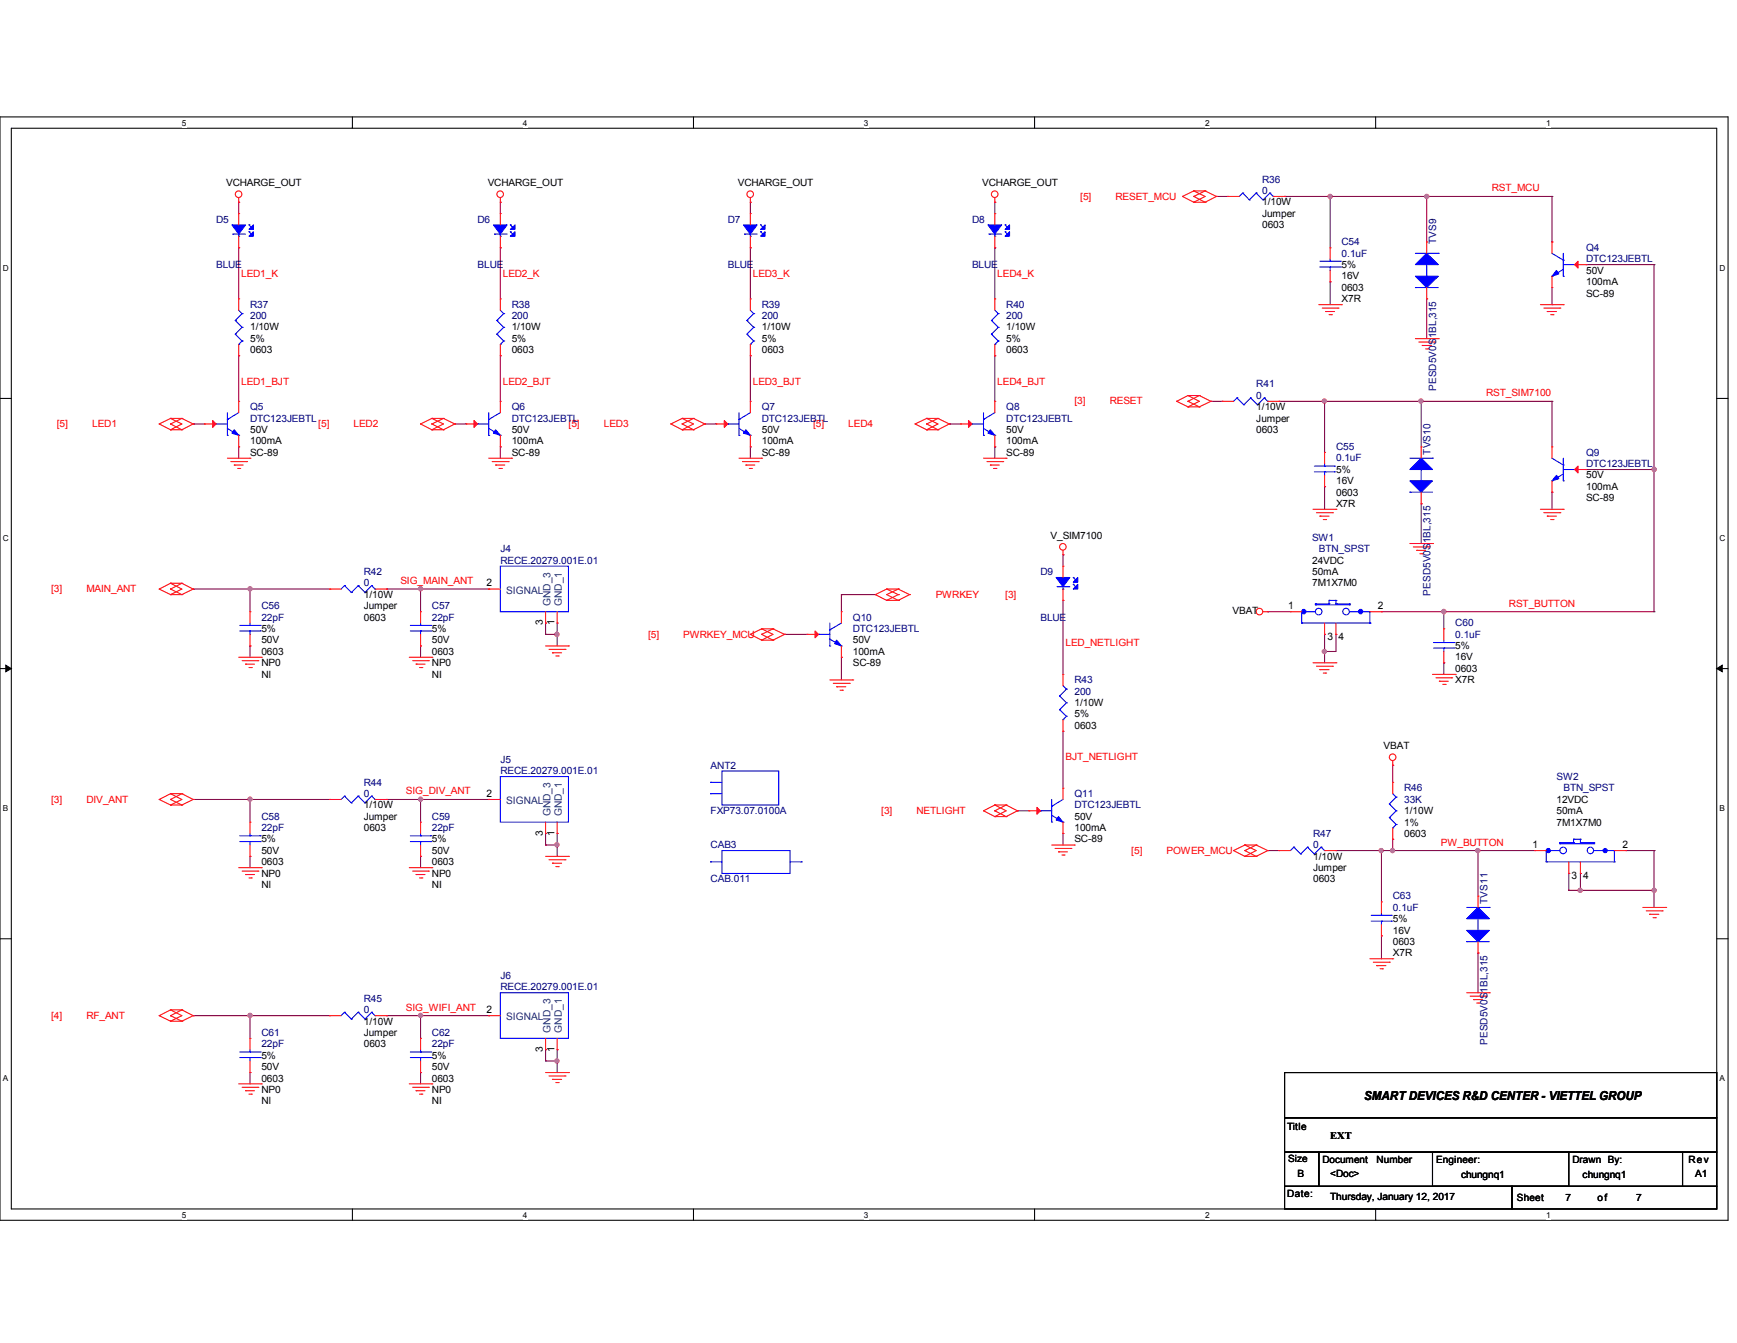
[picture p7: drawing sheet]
<svg xmlns="http://www.w3.org/2000/svg" width="279mm" height="216mm" viewBox="0 0 279 216" stroke-linecap="round" stroke-linejoin="round" font-family="sans-serif">
<path d="M0 18.8h278v177.4h-278zM1.8 20.6h274.3v173.8h-274.3z" fill="none" stroke="#000" stroke-width=".17"/>
<g fill="#fff">
<path d="M29.3 19h.7v1.5h-.7z"/>
<path d="M29.3 194.6h.7v1.4h-.7z"/>
</g>
<path d="M56.7 18.8v1.8M56.7 194.4v1.8" fill="none" stroke="#000" stroke-width=".17"/>
<g fill="#fff">
<path d="M84.1 19h.7v1.5h-.7z"/>
<path d="M84.1 194.6h.7v1.4h-.7z"/>
</g>
<path d="M111.5 18.8v1.8M111.5 194.4v1.8" fill="none" stroke="#000" stroke-width=".17"/>
<g fill="#fff">
<path d="M139 19h.7v1.5h-.7z"/>
<path d="M139 194.6h.7v1.4h-.7z"/>
</g>
<path d="M166.4 18.8v1.8M166.4 194.4v1.8" fill="none" stroke="#000" stroke-width=".17"/>
<g fill="#fff">
<path d="M193.8 19h.8v1.5h-.8z"/>
<path d="M193.8 194.6h.8v1.4h-.8z"/>
</g>
<path d="M221.3 18.8v1.8M221.3 194.4v1.8" fill="none" stroke="#000" stroke-width=".17"/>
<g fill="#fff">
<path d="M248.7 19h.7v1.5h-.7z"/>
<path d="M248.7 194.6h.7v1.4h-.7z"/>
<path d="M.5 42.3h.9v1.5h-.9z"/>
<path d="M276.6 42.3h.9v1.5h-.9z"/>
<path d="M.5 85.8h.9v1.4h-.9z"/>
<path d="M276.6 85.8h.9v1.4h-.9z"/>
</g>
<path d="M0 64.1h1.8M276.1 64.1h1.9" fill="none" stroke="#000" stroke-width=".17"/>
<g fill="#fff">
<path d="M.5 129.2h.8v1.5h-.8z"/>
<path d="M276.6 129.2h.9v1.5h-.9z"/>
</g>
<path d="M0 107.5h1.8M276.1 107.5h1.9" fill="none" stroke="#000" stroke-width=".17"/>
<path d="M.9 106.9l.9 .6-.9 .5zM276.1 107.5l.9-.6v1.1z" fill="#000" stroke="#000" stroke-width=".16"/>
<g fill="#fff">
<path d="M.5 172.6h.8v1.5h-.8z"/>
<path d="M276.6 172.6h.9v1.5h-.9z"/>
</g>
<path d="M0 150.9h1.8M276.1 150.9h1.9M206.6 172.4h69.5v7.3h-69.5zM206.6 179.7h69.5v5.5h-69.5zM206.6 185.2h5.5v5.5h-5.5zM206.6 190.7h36.6v3.7h-36.6zM212.1 185.2h58.5v5.5h-58.5zM230.4 185.2h21.9v5.5h-21.9zM243.2 190.7h32.9v3.7h-32.9zM270.6 185.2h5.5v5.5h-5.5z" fill="none" stroke="#000" stroke-width=".17"/>
<g fill="none" stroke="#800040" stroke-width=".17">
<path d="M38.4 32.5h.1M38.4 39.8h.1M38.4 32.5v1.8M38.4 39.8v8.2M80.5 32.5h.1M80.5 39.8h.1M80.5 32.5v1.8M80.5 39.8v8.2M120.7 32.5h.1M120.7 39.8h.1M120.7 32.5v1.8M120.7 39.8v8.2"/>
<path d="M160 32.5h.1M160 39.8h.1M160 32.5v1.8M160 39.8v8.2M195.7 31.6h.1M195.7 31.6h1.8M206.6 31.6h.1M206.6 31.6h43M214 31.6h.1M214 31.6v8.2M229.5 31.6h.1M229.5 31.6v7.3"/>
<path d="M249.6 31.6h.1M249.6 38.9h.1M249.6 31.6v7.3M38.4 57.2h.1M38.4 57.2v7.3M80.5 57.2h.1M80.5 57.2v7.3M120.7 57.2h.1M120.7 57.2v7.3M160 57.2h.1M160 57.2v7.3M214 45.3h.1"/>
<path d="M214 45.3v3.7M229.5 48h.1M229.5 48v6.4M249.6 49h.1M249.6 46.2v2.8M255.1 42.5h11M266.1 42.5h.1M266.1 42.5v55.8M31.1 68.2h.1M31.1 68.2h1.8M38.4 71.8h.1M38.4 71.8v1.9"/>
<path d="M73.2 68.2h.1M73.2 68.2h1.8M80.5 71.8h.1M80.5 71.8v1.9M113.4 68.2h.1M113.4 68.2h1.8M120.7 71.8h.1M120.7 71.8v1.9M152.7 68.2h.1M152.7 68.2h1.8M160 71.8h.1M160 71.8v1.9"/>
<path d="M194.8 64.5h.1M194.8 64.5h1.8M205.7 64.5h.1M205.7 64.5h43.9M213.1 64.5h.1M213.1 78.2h.1M213.1 64.5v8.2M213.1 78.2v3.7M228.6 64.5h.1M228.6 64.5v7.3M249.6 64.5h.1M249.6 79.1h.1"/>
<path d="M249.6 64.5v7.3M249.6 79.1v2.8M255.1 75.5h.1M255.1 75.5h11M266.1 75.5h.1M31.1 94.7h.1M31.1 94.7h21.9M40.2 94.7h.1M40.2 94.7v3.6M62.2 94.7h.1M62.2 94.7h16.4M67.6 94.7h.1"/>
<path d="M67.6 94.7v3.6M78.6 94.7h.1M135.3 95.6h.1M135.3 95.6v2.7M135.3 95.6h5.5M171 89.2h.1M171 96.5h.1M171 89.2v1.8M171 96.5v11.9M203.9 98.3h.1M203.9 98.3h3.7M222.2 98.3h.1"/>
<path d="M222.2 98.3h43.9M228.6 81h.1M228.6 81v6.4M232.2 98.3h.1M232.2 98.3v2.8M266.1 98.3h.1M40.2 103.8h.1M40.2 103.8v1.9M67.6 103.8h.1M67.6 103.8v1.9M87.8 100.2h.1M87.8 102h.1"/>
<path d="M87.8 102h1.8M87.8 100.2v1.8M89.6 100.2h.1M89.6 102h.1M89.6 100.2v3.6M126.2 102h.1M126.2 102h3.6M135.3 105.7h.1M135.3 105.7v3.6M171 117.6h.1M171 117.6v9.1M213.1 104.7h.1"/>
<path d="M213.1 102h.1M213.1 102v4.6M214.9 102h.1M214.9 102v2.7h-1.8M232.2 106.6h.1M232.2 106.6v1.8M31.1 128.5h.1M31.1 128.5h21.9M40.2 128.5h.1M40.2 137.7h.1M40.2 128.5v3.7M40.2 137.7v1.8"/>
<path d="M62.2 128.5h.1M62.2 128.5h16.4M67.6 128.5h.1M67.6 137.7h.1M67.6 128.5v3.7M67.6 137.7v1.8M78.6 128.5h.1M87.8 134h.1M87.8 135.8h.1M87.8 134v1.8M87.8 135.8h1.8M89.6 134h.1"/>
<path d="M89.6 135.8h.1M89.6 134v3.7M163.7 130.3h.1M163.7 130.3h1.8M171 134h.1M171 134v1.8M203.9 136.7h.1M203.9 136.7h1.8M214.9 136.7h.1M214.9 136.7h32M222.2 136.7h.1M222.2 136.7v8.3"/>
<path d="M224 136.7h.1M224 123h.1M224 134.9h.1M224 123v2.8M224 134.9v1.8M237.7 136.7h.1M237.7 136.7v7.4M261.5 136.7h.1M261.5 136.7h4.6M266.1 136.7h.1M266.1 136.7v9.2M222.2 150.5h.1"/>
<path d="M222.2 150.5v3.6M237.7 153.2h.1M237.7 153.2v6.4M252.3 140.4h.1M252.3 143.1h.1M252.3 143.1h13.8M252.3 140.4v2.7M254.2 140.4h.1M254.2 143.1h.1M254.2 140.4v2.7M266.1 143.1h.1M31.1 163.3h.1"/>
<path d="M31.1 163.3h21.9M40.2 163.3h.1M40.2 172.4h.1M40.2 163.3v3.6M40.2 172.4v1.8M62.2 163.3h.1M62.2 163.3h16.4M67.6 163.3h.1M67.6 172.4h.1M67.6 163.3v3.6M67.6 172.4v1.8M78.6 163.3h.1"/>
<path d="M87.8 168.7h.1M87.8 170.6h.1M87.8 168.7v1.9M87.8 170.6h1.8M89.6 168.7h.1M89.6 170.6h.1M89.6 168.7v3.7"/>
</g>
<g fill="#f0f" stroke="#f0f" stroke-width=".17">
<circle cx="222.2" cy="136.7" r=".34"/>
<circle cx="237.7" cy="136.7" r=".34"/>
<circle cx="213" cy="64.5" r=".34"/>
<circle cx="228.6" cy="64.5" r=".34"/>
<circle cx="214" cy="31.6" r=".34"/>
<circle cx="229.5" cy="31.6" r=".34"/>
<circle cx="224" cy="136.7" r=".34"/>
<circle cx="213" cy="104.7" r=".34"/>
<circle cx="254.2" cy="143.1" r=".34"/>
<circle cx="266.1" cy="143.1" r=".34"/>
<circle cx="266.1" cy="75.5" r=".35"/>
<circle cx="232.2" cy="98.3" r=".35"/>
<circle cx="89.6" cy="102" r=".34"/>
<circle cx="67.6" cy="94.7" r=".34"/>
<circle cx="40.2" cy="94.7" r=".34"/>
<circle cx="89.6" cy="135.8" r=".34"/>
<circle cx="67.6" cy="128.5" r=".34"/>
<circle cx="40.2" cy="128.5" r=".34"/>
<circle cx="89.6" cy="170.6" r=".34"/>
<circle cx="67.6" cy="163.2" r=".34"/>
<circle cx="40.2" cy="163.2" r=".34"/>
</g>
<g fill="none" stroke="#f00" stroke-width=".17">
<path d="M38.4 32.5h.1M38.4 34.3h.1M38.4 39.8h.1M38.4 31.8v.7M38.4 34.3v1.9M38.4 38v1.8M80.5 32.5h.1M80.5 34.3h.1M80.5 39.8h.1M80.5 31.8v.7M80.5 34.3v1.9M80.5 38v1.8"/>
<path d="M120.7 32.5h.1M120.7 34.3h.1M120.7 39.8h.1M120.7 31.8v.7M120.7 34.3v1.9M120.7 38v1.8M160 32.5h.1M160 34.3h.1M160 39.8h.1M160 31.8v.7M160 34.3v1.9M160 38v1.8"/>
<path d="M190.2 31.6h.1M190.2 31.6l1.8 .9M192 30.7h.1M192 32.5h.1M192 31.6h.1M192 32.5h1.8M192 30.7h1.8M192 30.7l-1.8 .9M192 30.7l1.8 .9-1.8 .9M192 31.6l1.8 .9M193.8 32.5h.1M193.8 30.7h.1"/>
<path d="M193.8 30.7l1.9 .9M193.8 30.7l-1.8 .9M195.7 31.6h.1M195.7 31.6l-1.9 .9M197.5 31.6h.1M197.5 31.6h1.8M204.8 31.6h1.8M206.6 31.6h.1M214 39.8h.1M214 39.8v1.9M229.5 38.9h.1M229.5 38.9v1.8"/>
<path d="M249.6 38.9h.1M249.6 38.9v1.8M38.4 48h.1M38.4 57.2h.1M38.4 48v1.9M38.4 55.4v1.8M80.5 48h.1M80.5 57.2h.1M80.5 48v1.9M80.5 55.4v1.8M120.7 48h.1M120.7 57.2h.1"/>
<path d="M120.7 48v1.9M120.7 55.4v1.8M160 48h.1M160 57.2h.1M160 48v1.9M160 55.4v1.8M212.1 49h3.7M212.7 49.5h2.5M213.2 50.1h.1M213.2 50.1h1.5M213.8 50.6h.4M214 45.3h.1"/>
<path d="M214 43.5v1.8M214.2 50.6h.1M215.2 49.5h.1M215.8 49h.1M227.7 54.4h3.7M228.2 55h2.6M228.8 55.5h.1M228.8 55.5h1.5M229.3 56.1h.4M229.5 48h.1M229.5 46.2v1.8M229.7 56.1h.1"/>
<path d="M230.8 55h.1M231.4 54.4h.1M247.8 49h3.7M248.3 49.5h2.6M248.9 50.1h.1M248.9 50.1h1.5M249.4 50.6h.4M249.6 46.2h.1M249.6 44.4v1.8M249.8 50.6h.1M250.9 49.5h.1M251.5 49h.1"/>
<path d="M253.3 42.5h1.8M255.1 42.5h.1M25.6 68.2h.1M25.6 68.2l1.8 .9M27.4 67.3h.1M27.4 69.1h.1M27.4 68.2h.1M27.4 69.1h1.9M27.4 67.3h1.9M27.4 67.3l-1.8 .9M27.4 67.3l1.9 .9-1.9 .9M27.4 68.2l1.9 .9"/>
<path d="M29.3 69.1h.1M29.3 67.3h.1M29.3 67.3l1.8 .9M29.3 67.3l-1.9 .9M31.1 68.2h.1M31.1 68.2l-1.8 .9M32.9 68.2h.1M32.9 68.2h1.9M36.6 73.7h3.6M37.1 74.2h2.6M37.7 74.8h.1M37.7 74.8h1.4"/>
<path d="M38.2 75.3h.4M38.4 71.8h.1M38.4 64.5h.1M38.4 64.5v1.8M38.4 70v1.8M38.6 75.3h.1M39.7 74.2h.1M40.2 73.7h.1M67.6 68.2h.1M67.6 68.2l1.9 .9M69.5 67.3h.1M69.5 69.1h.1"/>
<path d="M69.5 68.2h.1M69.5 69.1h1.8M69.5 67.3h1.8M69.5 67.3l-1.9 .9M69.5 67.3l1.8 .9-1.8 .9M69.5 68.2l1.8 .9M71.3 69.1h.1M71.3 67.3h.1M71.3 67.3l1.9 .9M71.3 67.3l-1.8 .9M73.2 68.2h.1M73.2 68.2l-1.9 .9"/>
<path d="M75 68.2h.1M75 68.2h1.8M78.6 73.7h3.7M79.2 74.2h2.5M79.7 74.8h.1M79.7 74.8h1.5M80.3 75.3h.3M80.5 71.8h.1M80.5 64.5h.1M80.5 64.5v1.8M80.5 70v1.8M80.6 75.3h.1"/>
<path d="M81.7 74.2h.1M82.3 73.7h.1M107.9 68.2h.1M107.9 68.2l1.8 .9M109.7 67.3h.1M109.7 69.1h.1M109.7 68.2h.1M109.7 69.1h1.8M109.7 67.3h1.8M109.7 67.3l-1.8 .9M109.7 67.3l1.8 .9-1.8 .9M109.7 68.2l1.8 .9"/>
<path d="M111.5 69.1h.1M111.5 67.3h.1M111.5 67.3l1.9 .9M111.5 67.3l-1.8 .9M113.4 68.2h.1M113.4 68.2l-1.9 .9M115.2 68.2h.1M115.2 68.2h1.9M118.9 73.7h3.6M119.4 74.2h2.6M120 74.8h.1M120 74.8h1.4"/>
<path d="M120.5 75.3h.4M120.7 71.8h.1M120.7 64.5h.1M120.7 64.5v1.8M120.7 70v1.8M120.9 75.3h.1M122 74.2h.1M122.5 73.7h.1M147.2 68.2h.1M147.2 68.2l1.9 .9M149.1 67.3h.1M149.1 69.1h.1"/>
<path d="M149.1 68.2h.1M149.1 69.1h1.8M149.1 67.3h1.8M149.1 67.3l-1.9 .9M149.1 67.3l1.8 .9-1.8 .9M149.1 68.2l1.8 .9M150.9 69.1h.1M150.9 67.3h.1M150.9 67.3l1.8 .9M150.9 67.3l-1.8 .9M152.7 68.2h.1M152.7 68.2l-1.8 .9"/>
<path d="M154.5 68.2h.1M154.5 68.2h1.8M158.2 73.7h3.6M158.7 74.2h2.6M159.3 74.8h.1M159.3 74.8h1.4M159.8 75.3h.4M160 71.8h.1M160 64.5h.1M160 64.5v1.8M160 70v1.8M160.2 75.3h.1"/>
<path d="M161.3 74.2h.1M161.8 73.7h.1M189.3 64.5h.1M189.3 64.5l1.8 .9M191.1 63.6h.1M191.1 65.4h.1M191.1 64.5h.1M191.1 65.4h1.8M191.1 63.6h1.8M191.1 63.6l-1.8 .9M191.1 63.6l1.8 .9-1.8 .9M191.1 64.5l1.8 .9"/>
<path d="M192.9 65.4h.1M192.9 63.6h.1M192.9 63.6l1.9 .9M192.9 63.6l-1.8 .9M194.8 64.5h.1M194.8 64.5l-1.9 .9M196.6 64.5h.1M196.6 64.5h1.8M203.9 64.5h1.8M205.7 64.5h.1M213.1 72.7h.1M213.1 78.2h.1"/>
<path d="M213.1 72.7v1.8M213.1 76.4v1.8M228.6 71.8h.1M228.6 71.8v1.9M228.6 79.1v1.9M249.6 79.1h.1M249.6 71.8h.1M249.6 71.8v1.9M249.6 77.3v1.8M253.3 75.5h1.8M255.1 75.5h.1M25.6 94.7h.1"/>
<path d="M25.6 94.7l1.8 .9M27.4 93.8h.1M27.4 95.6h.1M27.4 94.7h.1M27.4 95.6h1.9M27.4 93.8h1.9M27.4 93.8l-1.8 .9M27.4 93.8l1.9 .9-1.9 .9M27.4 94.7l1.9 .9M29.3 95.6h.1M29.3 93.8h.1M29.3 93.8l1.8 .9"/>
<path d="M29.3 93.8l-1.9 .9M31.1 94.7h.1M31.1 94.7l-1.8 .9M40.2 98.3h.1M40.2 98.3v1.9M53 94.7h.1M53 94.7h1.9M60.3 94.7h1.9M62.2 94.7h.1M67.6 98.3h.1M67.6 98.3v1.9M78.6 94.7h.1"/>
<path d="M78.6 94.7h1.9M87.8 98.3v1.9M89.6 98.3v1.9M135.3 98.3h.1M135.3 98.3v1.9M140.8 95.6h.1M140.8 95.6l1.8 .9M142.6 96.5h.1M142.6 94.7h.1M142.6 96.5h1.9M142.6 94.7h1.9M142.6 94.7l-1.8 .9"/>
<path d="M142.6 94.7l1.9 .9M144.5 94.7h.1M144.5 96.5h.1M144.5 95.6h.1M144.5 94.7l1.8 .9M144.5 94.7l-1.9 .9 1.9 .9M144.5 95.6l-1.9 .9M146.3 95.6h.1M146.3 95.6l-1.8 .9M171 89.2h.1M171 91h.1M171 96.5h.1"/>
<path d="M171 88.5v.7M171 91v1.8M171 94.7v1.8M203.2 98.3h.7M203.9 98.3h.1M207.6 98.3h.1M207.6 98.3h1.8M211.2 81.9h3.7M211.8 82.4h2.5M212.3 83h.1M212.3 83h1.5M212.9 83.5h.3"/>
<path d="M213.2 83.5h.1M214.3 82.4h.1M214.9 81.9h.1M220.3 98.3h1.9M222.2 98.3h.1M226.8 87.4h3.6M227.3 87.9h2.6M227.9 88.5h.1M227.9 88.5h1.4M228.4 89h.4M228.6 81h.1M228.8 89h.1"/>
<path d="M229.9 87.9h.1M230.4 87.4h.1M247.8 81.9h3.7M248.3 82.4h2.6M248.9 83h.1M248.9 83h1.5M249.4 83.5h.4M249.8 83.5h.1M250.9 82.4h.1M251.5 81.9h.1M38.4 105.7h3.6M38.9 106.2h2.6"/>
<path d="M39.5 106.8h.1M39.5 106.8h1.4M40 107.3h.4M40.2 103.8h.1M40.2 102v1.8M40.4 107.3h.1M41.5 106.2h.1M42 105.7h.1M65.8 105.7h3.7M66.4 106.2h2.5M66.9 106.8h.1M66.9 106.8h1.5"/>
<path d="M67.5 107.3h.4M67.6 103.8h.1M67.6 102v1.8M67.9 107.3h.1M68.9 106.2h.1M69.5 105.7h.1M87.8 100.2h.1M87.8 103.8h3.6M88.3 104.4h2.6M88.9 104.9h.1M88.9 104.9h1.4M89.4 105.5h.4"/>
<path d="M89.6 100.2h.1M89.8 105.5h.1M90.9 104.4h.1M91.4 103.8h.1M120.7 102h.1M120.7 102l1.8 .9M122.5 101.1h.1M122.5 102.9h.1M122.5 102h.1M122.5 102.9h1.8M122.5 101.1h1.8M122.5 101.1l-1.8 .9"/>
<path d="M122.5 101.1l1.8 .9-1.8 .9M122.5 102l1.8 .9M124.3 102.9h.1M124.3 101.1h.1M124.3 101.1l1.9 .9M124.3 101.1l-1.8 .9M126.2 102h.1M126.2 102l-1.9 .9M129.8 102h.1M129.8 102h1.9M133.5 109.3h3.7M134 109.9h2.6"/>
<path d="M134.6 110.4h.1M134.6 110.4h1.5M135.1 111h.4M135.3 105.7h.1M135.3 103.8v1.9M135.5 111h.1M136.6 109.9h.1M137.2 109.3h.1M171 108.4h.1M171 117.6h.1M171 108.4v1.8M171 115.7v1.9"/>
<path d="M211.2 106.6h3.7M211.8 107.1h2.5M212.3 107.7h.1M212.3 107.7h1.5M212.9 108.2h.3M213.1 102h.1M213.1 100.2v1.8M213.2 108.2h.1M214.3 107.1h.1M214.9 106.6h.1M214.9 102h.1M214.9 100.2v1.8"/>
<path d="M230.4 108.4h3.7M231 109h2.5M231.5 109.5h.1M231.5 109.5h1.5M232.1 110h.4M232.2 101.1h.1M232.2 106.6h.1M232.2 101.1v1.8M232.2 104.7v1.9M232.5 110h.1M233.5 109h.1M234.1 108.4h.1"/>
<path d="M25.6 128.5h.1M25.6 128.5l1.8 .9M27.4 127.6h.1M27.4 129.4h.1M27.4 128.5h.1M27.4 129.4h1.9M27.4 127.6h1.9M27.4 127.6l-1.8 .9M27.4 127.6l1.9 .9-1.9 .9M27.4 128.5l1.9 .9M29.3 129.4h.1M29.3 127.6h.1"/>
<path d="M29.3 127.6l1.8 .9M29.3 127.6l-1.9 .9M31.1 128.5h.1M31.1 128.5l-1.8 .9M38.4 139.5h3.6M40.2 132.2h.1M40.2 137.7h.1M40.2 132.2v1.8M40.2 135.8v1.9M42 139.5h.1M53 128.5h.1M53 128.5h1.9"/>
<path d="M60.3 128.5h1.9M62.2 128.5h.1M65.8 139.5h3.7M67.6 132.2h.1M67.6 137.7h.1M67.6 132.2v1.8M67.6 135.8v1.9M69.5 139.5h.1M78.6 128.5h.1M78.6 128.5h1.9M87.8 134h.1M87.8 137.7h3.6"/>
<path d="M87.8 132.2v1.8M88.3 138.2h2.6M88.9 138.8h.1M88.9 138.8h1.4M89.4 139.3h.4M89.6 134h.1M89.6 132.2v1.8M89.8 139.3h.1M90.9 138.2h.1M91.4 137.7h.1M158.2 130.3h.1M158.2 130.3l1.8 1"/>
<path d="M160 129.4h.1M160 131.3h.1M160 130.3h.1M160 131.3h1.8M160 129.4h1.8M160 129.4l-1.8 .9M160 129.4l1.8 .9-1.8 1M160 130.3l1.8 1M161.8 131.3h.1M161.8 129.4h.1M161.8 129.4l1.9 .9M161.8 129.4l-1.8 .9"/>
<path d="M163.7 130.3h.1M163.7 130.3l-1.9 1M165.5 130.3h.1M165.5 130.3h1.8M169.2 135.8h3.6M169.7 136.4h2.6M170.3 136.9h.1M170.3 136.9h1.4M170.8 137.5h.4M171 134h.1M171 126.7h.1M171 126.7v1.8"/>
<path d="M171 132.2v1.8M171.2 137.5h.1M172.3 136.4h.1M172.8 135.8h.1M198.4 136.7h.1M198.4 136.7l1.8 1M200.2 135.8h.1M200.2 137.7h.1M200.2 136.7h.1M200.2 135.8h1.9M200.2 137.7h1.9M200.2 135.8l-1.8 .9"/>
<path d="M200.2 135.8l1.9 .9-1.9 1M200.2 136.7l1.9 1M202.1 137.7h.1M202.1 135.8h.1M202.1 135.8l1.8 .9M202.1 135.8l-1.9 .9M203.9 136.7h.1M203.9 136.7l-1.8 1M205.7 136.7h.1M205.7 136.7h1.9M213.1 136.7h1.8M214.9 136.7h.1"/>
<path d="M224 123h.1M224 125.8h.1M224 134.9h.1M224 122.3v.7M224 125.8v1.8M224 133.1v1.8M246.9 136.7h.1M246.9 136.7h1.8M252.3 138.6v1.8M254.2 138.6v1.8M259.7 136.7h1.8M261.5 136.7h.1"/>
<path d="M38.9 140h2.6M39.5 140.6h.1M39.5 140.6h1.4M40 141.1h.4M40.4 141.1h.1M41.5 140h.1M66.4 140h2.5M66.9 140.6h.1M66.9 140.6h1.5M67.5 141.1h.4M67.9 141.1h.1M68.9 140h.1"/>
<path d="M220.3 154.1h3.7M220.9 154.7h2.6M221.4 155.2h.1M221.4 155.2h1.5M222 155.7h.4M222.2 145h.1M222.2 150.5h.1M222.2 145v1.8M222.2 148.6v1.9M222.4 155.7h.1M223.5 154.7h.1M224 154.1h.1"/>
<path d="M235.9 159.6h3.7M237.7 144.1h.1M237.7 153.2h.1M237.7 144.1v1.8M237.7 151.4v1.8M239.6 159.6h.1M252.3 140.4h.1M254.2 140.4h.1M264.2 145.9h3.7M264.8 146.4h2.6M265.3 147h.1M265.3 147h1.5"/>
<path d="M265.9 147.5h.4M266.3 147.5h.1M267.4 146.4h.1M267.9 145.9h.1M25.6 163.3h.1M25.6 163.3l1.8 .9M27.4 162.3h.1M27.4 164.2h.1M27.4 163.3h.1M27.4 164.2h1.9M27.4 162.3h1.9M27.4 162.3l-1.8 1"/>
<path d="M27.4 162.3l1.9 1-1.9 .9M27.4 163.3l1.9 .9M29.3 164.2h.1M29.3 162.3h.1M29.3 162.3l1.8 1M29.3 162.3l-1.9 1M31.1 163.3h.1M31.1 163.3l-1.8 .9M38.4 174.2h3.6M38.9 174.8h2.6M39.5 175.3h.1M39.5 175.3h1.4"/>
<path d="M40 175.9h.4M40.2 166.9h.1M40.2 172.4h.1M40.2 166.9v1.8M40.2 170.6v1.8M40.4 175.9h.1M41.5 174.8h.1M42 174.2h.1M53 163.3h.1M53 163.3h1.9M60.3 163.3h1.9M62.2 163.3h.1"/>
<path d="M65.8 174.2h3.7M66.4 174.8h2.5M66.9 175.3h.1M66.9 175.3h1.5M67.5 175.9h.4M67.6 166.9h.1M67.6 172.4h.1M67.6 166.9v1.8M67.6 170.6v1.8M67.9 175.9h.1M68.9 174.8h.1M69.5 174.2h.1"/>
<path d="M78.6 163.3h.1M78.6 163.3h1.9M87.8 168.7h.1M87.8 172.4h3.6M87.8 166.9v1.8M88.3 173h2.6M88.9 173.5h.1M88.9 173.5h1.4M89.4 174h.4M89.6 168.7h.1M89.6 166.9v1.8M89.8 174h.1"/>
<path d="M90.9 173h.1M91.4 172.4h.1M236.5 160.1h2.5M237 160.7h.1M237 160.7h1.5M237.5 161.2h.4M237.9 161.2h.1M239 160.1h.1"/>
<circle cx="38.4" cy="31.2" r=".53"/>
<circle cx="80.5" cy="31.2" r=".53"/>
<circle cx="120.7" cy="31.2" r=".53"/>
<circle cx="160" cy="31.2" r=".53"/>
<circle cx="171" cy="87.9" r=".53"/>
<circle cx="202.6" cy="98.3" r=".53"/>
<circle cx="224" cy="121.7" r=".53"/>
</g>
<g fill="none" stroke="#00f" stroke-width=".17">
<path d="M37.5 37.6h.1M37.5 37.6h2M38.4 38h.1M38.4 37.6v.4M40 36.2h.1M40 37.3h.1M40 36.2l.4 .3M40 37.3l.4 .3M79.5 37.6h.1M79.5 37.6h2.1M80.5 38h.1M80.5 37.6v.4"/>
<path d="M82.1 36.2h.1M82.1 37.3h.1M82.1 36.2l.4 .3M82.1 37.3l.4 .3M119.8 37.6h.1M119.8 37.6h2M120.7 38h.1M120.7 37.6v.4M122.3 36.2h.1M122.3 37.3h.1M122.3 36.2l.4 .3M122.3 37.3l.4 .3"/>
<path d="M159.1 37.6h.1M159.1 37.6h2M160 38h.1M160 37.6v.4M161.7 36.2h.1M161.7 37.3h.1M161.7 36.2l.3 .3M161.7 37.3l.3 .3M199.9 31h.1M199.9 31l-.6 .6M199.9 31l1.1 1.1M201 32.1h.1"/>
<path d="M202.1 31h.1M202.1 31l-1.1 1.1M202.1 31l1.1 1.1M203.2 32.1h.1M204.3 31h.1M204.3 31l-1.1 1.1M204.3 31l.5 .6M204.8 31.6h.1M37.8 51.5h.1M37.8 53.7h.1M37.8 51.5l1.1 1.1M37.8 53.7l1.1 1.1"/>
<path d="M38.4 55.4h.1M38.4 49.9l.5 .5M38.9 50.4h.1M38.9 52.6h.1M38.9 54.8h.1M38.9 50.4l-1.1 1.1M38.9 52.6l-1.1 1.1M38.9 54.8l-.5 .6M79.9 51.5h.1M79.9 53.7h.1M79.9 51.5l1.1 1.1M79.9 53.7l1.1 1.1"/>
<path d="M80.5 55.4h.1M80.5 49.9l.5 .5M81 50.4h.1M81 52.6h.1M81 54.8h.1M81 50.4l-1.1 1.1M81 52.6l-1.1 1.1M81 54.8l-.5 .6M120.1 51.5h.1M120.1 53.7h.1M120.1 51.5l1.1 1.1M120.1 53.7l1.1 1.1"/>
<path d="M120.7 55.4h.1M120.7 49.9l.5 .5M121.2 50.4h.1M121.2 52.6h.1M121.2 54.8h.1M121.2 50.4l-1.1 1.1M121.2 52.6l-1.1 1.1M121.2 54.8l-.5 .6M159.5 51.5h.1M159.5 53.7h.1M159.5 51.5l1.1 1.1M159.5 53.7l1.1 1.1"/>
<path d="M160 55.4h.1M160 49.9l.6 .5M160.6 50.4h.1M160.6 52.6h.1M160.6 54.8h.1M160.6 50.4l-1.1 1.1M160.6 52.6l-1.1 1.1M160.6 54.8l-.6 .6M212.3 42.9h3.3M212.3 42h3.3M214 42h.1M214 42.9h.1"/>
<path d="M214 41.7v.3M214 42.9v.6M215.6 42.9h.1M215.6 42h.1M227.7 46.2h.1M227.7 40.7h3.7M227.7 46.2h3.7M229.5 44.4h.1M229.5 42.5v1.9M231.4 40.7h.1M249.6 44.4h.1M249.6 40.7l1.9 1.1"/>
<path d="M251.5 41.8h.1M251.5 44.4h.1M251.5 40.7v3.7M251.5 43.3l-1.9 1.1M251.5 42.5h1.8M253.3 42.5h.1M34.8 68.2h.1M34.8 68.2h1.8M36.6 67.4h.1M36.6 70h.1M36.6 68.9l1.8 1.1M36.6 66.3v3.7"/>
<path d="M38.4 70h.1M38.4 66.3l-1.8 1.1M76.8 68.2h.1M76.8 68.2h1.8M78.6 67.4h.1M78.6 70h.1M78.6 68.9l1.9 1.1M78.6 66.3v3.7M80.5 70h.1M80.5 66.3l-1.9 1.1M117.1 68.2h.1M117.1 68.2h1.8"/>
<path d="M118.9 67.4h.1M118.9 70h.1M118.9 68.9l1.8 1.1M118.9 66.3v3.7M120.7 70h.1M120.7 66.3l-1.8 1.1M156.3 68.2h.1M156.3 68.2h1.9M158.2 67.4h.1M158.2 70h.1M158.2 68.9l1.8 1.1M158.2 66.3v3.7"/>
<path d="M160 70h.1M160 66.3l-1.8 1.1M199 64h.1M199 64l-.6 .5M199 64l1.1 1.1M200.1 65.1h.1M201.2 64h.1M201.2 64l-1.1 1.1M201.2 64l1.1 1.1M202.3 65.1h.1M203.4 64h.1M203.4 64l-1.1 1.1"/>
<path d="M203.4 64l.5 .5M203.9 64.5h.1M211.4 75.9h3.3M211.4 74.9h3.3M213.1 74.9h.1M213.1 75.9h.1M213.1 74.5v.4M213.1 75.9v.5M214.7 75.9h.1M214.7 74.9h.1M226.8 79.1h.1M226.8 73.7h3.6"/>
<path d="M226.8 79.1h3.6M228.6 77.3h.1M228.6 75.5v1.8M230.4 73.7h.1M249.6 77.3h.1M249.6 73.7l1.9 1.1M251.5 74.8h.1M251.5 77.3h.1M251.5 76.2l-1.9 1.1M251.5 73.7v3.6M251.5 75.5h1.8M253.3 75.5h.1"/>
<path d="M55.4 94.1h.1M55.4 94.1l-.5 .6M55.4 94.1l1.1 1.1M56.5 95.2h.1M57.6 94.1h.1M57.6 94.1l-1.1 1.1M57.6 94.1l1.1 1.1M58.7 95.2h.1M59.8 94.1h.1M59.8 94.1l-1.1 1.1M59.8 94.1l.5 .6M60.3 94.7h.1"/>
<path d="M80.5 91h10.9v7.3h-10.9zM170.1 94.3h.1M170.1 94.3h2M171 94.7h.1M171 94.3v.4M172.6 92.8h.1M172.6 93.9h.1M172.6 92.8l.4 .4M172.6 93.9l.4 .4M209.4 98.3v1.9M209.8 98.3h.1M209.8 98.3h1.8"/>
<path d="M211.6 97.1h.1M211.6 97.2h.1M211.6 97.2h5.5M211.6 97.1h2.2M211.6 97.1v.1M213.8 96.5h.1M213.8 97.1h.1M213.8 96.5h1.1M213.8 96.5v.6M214.9 97.1h.1M214.9 96.5h.1M214.9 97.1h2.2"/>
<path d="M214.9 96.5v.6M217.1 97.2h.1M217.1 97.1h.1M217.1 97.1v.1M217.1 98.3h3.2M218.9 98.3h.1M220.3 98.3h.1M220.3 98.3v1.9M38.6 101.4h3.3M38.6 100.5h3.3M40.2 100.5h.1M40.2 101.4h.1"/>
<path d="M40.2 100.2v.3M40.2 101.4v.6M41.9 101.4h.1M41.9 100.5h.1M66 101.4h3.3M66 100.5h3.3M67.6 100.5h.1M67.6 101.4h.1M67.6 100.2v.3M67.6 101.4v.6M69.3 101.4h.1M69.3 100.5h.1"/>
<path d="M131.7 102h.1M131.7 102h1.8M133.5 101.3h.1M133.5 103.8h.1M133.5 102.7l1.8 1.1M133.5 100.2v3.6M135.3 103.8h.1M135.3 100.2l-1.8 1.1M170.4 111.9h.1M170.4 114.1h.1M170.4 111.9l1.1 1.1M170.4 114.1l1.1 1"/>
<path d="M171 115.7h.1M171 110.2l.5 .6M171.5 110.8h.1M171.5 113h.1M171.5 115.1h.1M171.5 110.8l-1.1 1.1M171.5 113l-1.1 1.1M171.5 115.1l-.5 .6M209.4 100.2h.1M209.4 100.2h10.9M220.3 100.2h.1M230.6 104.2h3.3"/>
<path d="M230.6 103.3h3.3M232.2 103.3h.1M232.2 104.2h.1M232.2 102.9v.4M232.2 104.2v.5M233.9 104.2h.1M233.9 103.3h.1M38.6 135.3h3.3M38.6 134.4h3.3M40.2 134.4h.1M40.2 135.3h.1M40.2 134v.4"/>
<path d="M40.2 135.3v.5M41.9 135.3h.1M41.9 134.4h.1M55.4 128h.1M55.4 128l-.5 .5M55.4 128l1.1 1.1M56.5 129.1h.1M57.6 128h.1M57.6 128l-1.1 1.1M57.6 128l1.1 1.1M58.7 129.1h.1M59.8 128h.1"/>
<path d="M59.8 128l-1.1 1.1M59.8 128l.5 .5M60.3 128.5h.1M66 135.3h3.3M66 134.4h3.3M67.6 134.4h.1M67.6 135.3h.1M67.6 134v.4M67.6 135.3v.5M69.3 135.3h.1M69.3 134.4h.1M80.5 124.8h10.9v7.4h-10.9z"/>
<path d="M114.3 138.6h.1M114.3 125.8h.1M114.3 127.6h.1M114.3 138.6h1.8M114.3 125.8h1.8M114.3 127.6h1.8M116.1 136.7h11v3.7h-11zM116.1 124h9.2v5.4h-9.2zM127.1 138.6h1.8M128.9 138.6h.1M167.3 130.3h.1M167.3 130.3h1.9"/>
<path d="M169.2 129.6h.1M169.2 132.2h.1M169.2 131.1l1.8 1.1M169.2 128.5v3.7M171 132.2h.1M171 128.5l-1.8 1.1M208.1 136.2h.1M208.1 136.2l-.5 .5M208.1 136.2l1.1 1.1M209.2 137.3h.1M210.3 136.2h.1M210.3 136.2l-1.1 1.1"/>
<path d="M210.3 136.2l1.1 1.1M211.4 137.3h.1M212.5 136.2h.1M212.5 136.2l-1.1 1.1M212.5 136.2l.6 .5M213.1 136.7h.1M223.5 129.2h.1M223.5 131.4h.1M223.5 129.2l1.1 1.1M223.5 131.4l1.1 1.1M224 133.1h.1M224 127.6l.6 .5"/>
<path d="M224.6 128.1h.1M224.6 130.3h.1M224.6 132.5h.1M224.6 128.1l-1.1 1.1M224.6 130.3l-1.1 1.1M224.6 132.5l-.6 .6M248.7 138.6h.1M248.7 138.6h11M248.7 136.7v1.9M249.1 136.7h.1M249.1 136.7h1.8M250.9 135.5h.1"/>
<path d="M250.9 135.6h.1M250.9 135.6h5.5M250.9 135.5h2.2M250.9 135.5v.1M253.1 134.9h.1M253.1 135.5h.1M253.1 134.9h1.1M253.1 134.9v.6M254.2 135.5h.1M254.2 134.9h.1M254.2 135.5h2.2M254.2 134.9v.6"/>
<path d="M256.4 135.6h.1M256.4 135.5h.1M256.4 135.5v.1M256.4 136.7h3.3M257.9 136.7h.1M258.2 136.7h.1M259.7 138.6h.1M259.7 136.7h.1M259.7 136.7v1.9M80.5 159.6h10.9v7.3h-10.9zM220.6 148.1h3.2M220.6 147.2h3.2"/>
<path d="M222.2 147.2h.1M222.2 148.1h.1M222.2 146.8v.4M222.2 148.1v.5M223.8 148.1h.1M223.8 147.2h.1M235.9 151.4h.1M235.9 145.9h3.7M235.9 151.4h3.7M237.7 149.6h.1M237.7 147.7v1.9M239.6 145.9h.1"/>
<path d="M38.6 170h3.3M38.6 169.1h3.3M40.2 169.1h.1M40.2 170h.1M40.2 168.7v.4M40.2 170v.6M41.9 170h.1M41.9 169.1h.1M55.4 162.7h.1M55.4 162.7l-.5 .6M55.4 162.7l1.1 1.1M56.5 163.8h.1"/>
<path d="M57.6 162.7h.1M57.6 162.7l-1.1 1.1M57.6 162.7l1.1 1.1M58.7 163.8h.1M59.8 162.7h.1M59.8 162.7l-1.1 1.1M59.8 162.7l.5 .6M60.3 163.3h.1M66 170h3.3M66 169.1h3.3M67.6 169.1h.1M67.6 170h.1"/>
<path d="M67.6 168.7v.4M67.6 170v.6M69.3 170h.1M69.3 169.1h.1"/>
<circle cx="212.1" cy="98.3" r=".53"/>
<circle cx="216.5" cy="98.3" r=".53"/>
<circle cx="251.4" cy="136.7" r=".53"/>
<circle cx="255.8" cy="136.7" r=".52"/>
</g>
<g fill="#00f" stroke="#00f" stroke-width=".17">
<path d="M40.8 36.2v.7h-.8z"/>
<path d="M40.8 37.3v.7h-.8z"/>
<path d="M120 69.1l.7 .9-1.1-.4z"/>
<path d="M159.3 69.1l.7 .9-1.1-.4z"/>
<path d="M237.7 145.9l1.9 1.8h-3.7z"/>
<path d="M235.9 149.6h3.7l-1.9 1.8z"/>
<path d="M173.4 92.8v.8h-.8z"/>
<path d="M173.4 93.9v.8h-.8z"/>
<path d="M250.4 76.4l.3 .6-1.1 .3z"/>
<path d="M79.7 69.1l.8 .9-1.1-.4z"/>
<path d="M250.4 43.5l.3 .5-1.1 .4z"/>
<path d="M37.7 69.1l.7 .9-1.1-.4z"/>
<path d="M123.1 36.2v.7h-.8z"/>
<path d="M122.3 38l.8-.7v.7z"/>
<path d="M161.7 36.9l.7-.7v.7z"/>
<path d="M161.7 38l.7-.7v.7z"/>
<path d="M82.1 36.9l.7-.7v.7z"/>
<path d="M82.1 38l.7-.7v.7z"/>
<path d="M170.3 131.3l.7 .9-1.1-.4z"/>
<path d="M228.6 73.7l1.8 1.8h-3.6z"/>
<path d="M226.8 77.3h3.6l-1.8 1.8z"/>
<path d="M134.6 102.9l.7 .9-1.1-.3z"/>
<path d="M229.5 40.7l1.9 1.8h-3.7z"/>
<path d="M227.7 44.4h3.7l-1.9 1.8z"/>
<path d="M37.3 36.2h2.2l-1.1 1.4z" fill-rule="evenodd"/>
<path d="M169.9 92.8h2.2l-1.1 1.5z" fill-rule="evenodd"/>
<path d="M119.6 36.2h2.2l-1.1 1.4z" fill-rule="evenodd"/>
<path d="M158.9 36.2h2.2l-1.1 1.4z" fill-rule="evenodd"/>
<path d="M79.4 36.2h2.2l-1.1 1.4z" fill-rule="evenodd"/>
<circle cx="218.9" cy="98.3" r=".35"/>
<circle cx="209.7" cy="98.3" r=".35"/>
<circle cx="258.2" cy="136.7" r=".34"/>
<circle cx="249" cy="136.7" r=".34"/>
</g>
<g fill="#f00" stroke="#f00" stroke-width=".17">
<path d="M116.5 67.6l.6 .6-.6 .5z"/>
<path d="M155.8 67.6l.5 .6-.5 .5z"/>
<path d="M253.3 75.5l.5-.6v1.1z"/>
<path d="M76.2 67.6l.6 .6-.6 .5z"/>
<path d="M253.3 42.5l.5-.5v1.1z"/>
<path d="M34.2 67.6l.6 .6-.6 .5z"/>
<path d="M166.8 129.8l.5 .5-.5 .6z"/>
<path d="M131.1 101.4l.6 .6-.6 .5z"/>
</g>
<text font-size="2" x="219.4" y="176.8">SMART DEVICES R&amp;D CENTER - VIETTEL GROUP</text>
<g font-size="1.7">
<text x="78.3" y="94.3">2</text>
<text x="207.2" y="97.9">1</text>
<text x="221.6" y="97.9">2</text>
<text x="213.5" y="102.9">3</text>
<text x="215.3" y="102.9">4</text>
<text x="78.3" y="128.1">2</text>
<text x="246.5" y="136.3">1</text>
<text x="261" y="136.3">2</text>
<text x="252.8" y="141.3">3</text>
<text x="254.7" y="141.3">4</text>
<text x="78.3" y="162.9">2</text>
</g>
<g font-size="1.7" fill="#004080">
<text x="81.4" y="95.5">SIGNAL</text>
<text x="81.4" y="129.3">SIGNAL</text>
<text x="81.4" y="164">SIGNAL</text>
</g>
<g font-size="1.6">
<text x="36.4" y="29.9">VCHARGE_OUT</text>
<text x="78.5" y="29.9">VCHARGE_OUT</text>
<text x="118.7" y="29.9">VCHARGE_OUT</text>
<text x="158" y="29.9">VCHARGE_OUT</text>
<text x="203" y="33">1/10W</text>
<text x="203" y="34.8">Jumper</text>
<text x="203" y="36.7">0603</text>
<text x="215.8" y="46.7">0603</text>
<text x="215.8" y="44.9">16V</text>
<text x="215.8" y="43.1">5%</text>
<text x="255.1" y="44">50V</text>
<text x="255.1" y="45.8">100mA</text>
<text x="255.1" y="47.7">SC-89</text>
<text x="40.2" y="53.1">1/10W</text>
<text x="82.3" y="53.1">1/10W</text>
<text x="122.5" y="53.1">1/10W</text>
<text x="161.9" y="53.1">1/10W</text>
<text x="215.8" y="48.6">X7R</text>
<text x="40.2" y="56.8">0603</text>
<text x="40.2" y="55">5%</text>
<text x="82.3" y="56.8">0603</text>
<text x="82.3" y="55">5%</text>
<text x="122.5" y="56.8">0603</text>
<text x="122.5" y="55">5%</text>
<text x="161.9" y="56.8">0603</text>
<text x="161.9" y="55">5%</text>
<text x="202.1" y="66">1/10W</text>
<text x="40.2" y="69.6">50V</text>
<text x="40.2" y="71.4">100mA</text>
<text x="82.3" y="69.6">50V</text>
<text x="82.3" y="71.4">100mA</text>
<text x="122.5" y="69.6">50V</text>
<text x="122.5" y="71.4">100mA</text>
<text x="161.9" y="69.6">50V</text>
<text x="161.9" y="71.4">100mA</text>
<text x="202.1" y="69.6">0603</text>
<text x="202.1" y="67.8">Jumper</text>
<text x="40.2" y="73.3">SC-89</text>
<text x="82.3" y="73.3">SC-89</text>
<text x="122.5" y="73.3">SC-89</text>
<text x="161.9" y="73.3">SC-89</text>
<text x="214.9" y="77.9">16V</text>
<text x="214.9" y="76">5%</text>
<text x="255.1" y="76.9">50V</text>
<text x="214.9" y="79.7">0603</text>
<text x="214.9" y="81.5">X7R</text>
<text x="255.1" y="78.7">100mA</text>
<text x="255.1" y="80.6">SC-89</text>
<text x="169" y="86.6">V_SIM7100</text>
<text x="211.1" y="94.3">7M1X7M0</text>
<text x="211.1" y="90.6">24VDC</text>
<text x="211.1" y="92.5">50mA</text>
<text x="42" y="101.6">5%</text>
<text x="58.5" y="99.8">0603</text>
<text x="58.5" y="96.1">1/10W</text>
<text x="58.5" y="98">Jumper</text>
<text x="69.5" y="101.6">5%</text>
<text x="87.3" y="100.5" transform="rotate(-90 87.3 100.5)">3</text>
<text x="89.2" y="100.5" transform="rotate(-90 89.2 100.5)">1</text>
<text x="198.3" y="98.7">VBAT</text>
<text x="42" y="105.3">0603</text>
<text x="42" y="107.1">NP0</text>
<text x="42" y="103.4">50V</text>
<text x="69.5" y="105.3">0603</text>
<text x="69.5" y="107.1">NP0</text>
<text x="69.5" y="103.4">50V</text>
<text x="137.2" y="103.4">50V</text>
<text x="137.2" y="105.3">100mA</text>
<text x="137.2" y="107.1">SC-89</text>
<text x="234.1" y="108">0603</text>
<text x="234.1" y="106.2">16V</text>
<text x="234.1" y="104.4">5%</text>
<text x="42" y="108.9">NI</text>
<text x="69.5" y="108.9">NI</text>
<text x="172.8" y="113.5">1/10W</text>
<text x="234.1" y="109.9">X7R</text>
<text x="172.8" y="117.1">0603</text>
<text x="172.8" y="115.3">5%</text>
<text x="222.6" y="120.4">VBAT</text>
<text x="58.5" y="130">1/10W</text>
<text x="58.5" y="131.8">Jumper</text>
<text x="172.8" y="131.8">50V</text>
<text x="225.9" y="130.9">1/10W</text>
<text x="250.4" y="129">12VDC</text>
<text x="250.4" y="130.9">50mA</text>
<text x="42" y="137.3">50V</text>
<text x="42" y="135.4">5%</text>
<text x="58.5" y="133.6">0603</text>
<text x="69.5" y="137.3">50V</text>
<text x="69.5" y="135.4">5%</text>
<text x="87.3" y="134.3" transform="rotate(-90 87.3 134.3)">3</text>
<text x="89.2" y="134.3" transform="rotate(-90 89.2 134.3)">1</text>
<text x="172.8" y="133.6">100mA</text>
<text x="172.8" y="135.4">SC-89</text>
<text x="225.9" y="134.5">0603</text>
<text x="225.9" y="132.7">1%</text>
<text x="250.4" y="132.7">7M1X7M0</text>
<text x="42" y="139.1">0603</text>
<text x="42" y="140.9">NP0</text>
<text x="42" y="142.7">NI</text>
<text x="69.5" y="139.1">0603</text>
<text x="69.5" y="140.9">NP0</text>
<text x="69.5" y="142.7">NI</text>
<text x="211.2" y="141.9">0603</text>
<text x="211.2" y="138.2">1/10W</text>
<text x="211.2" y="140">Jumper</text>
<text x="224" y="148.3">5%</text>
<text x="224" y="151.9">0603</text>
<text x="224" y="153.7">X7R</text>
<text x="224" y="150.1">16V</text>
<text x="58.5" y="164.7">1/10W</text>
<text x="58.5" y="166.5">Jumper</text>
<text x="42" y="173.9">0603</text>
<text x="42" y="172">50V</text>
<text x="42" y="170.2">5%</text>
<text x="58.5" y="168.4">0603</text>
<text x="69.5" y="173.9">0603</text>
<text x="69.5" y="172">50V</text>
<text x="69.5" y="170.2">5%</text>
<text x="87.3" y="169.1" transform="rotate(-90 87.3 169.1)">3</text>
<text x="89.2" y="169.1" transform="rotate(-90 89.2 169.1)">1</text>
<text x="42" y="175.7">NP0</text>
<text x="42" y="177.5">NI</text>
<text x="69.5" y="175.7">NP0</text>
<text x="69.5" y="177.5">NI</text>
<text x="207" y="181.7">Title</text>
<text x="213.9" y="183">EXT</text>
<text x="207.2" y="186.8">Size</text>
<text x="208.7" y="189.2">B</text>
<text x="212.7" y="187">Document</text>
<text x="214" y="189.2">&lt;Doc&gt;</text>
<text x="221.4" y="187">Number</text>
<text x="231" y="187">Engineer:</text>
<text x="235" y="189.4">chungnq1</text>
<text x="252.9" y="187">Drawn By:</text>
<text x="254.6" y="189.4">chungnq1</text>
<text x="271.6" y="187">Rev</text>
<text x="272.7" y="189.2">A1</text>
<text x="207" y="192.5">Date:</text>
<text x="214" y="192.9">Thursday, January 12, 2017</text>
<text x="244" y="193">Sheet</text>
<text x="251.8" y="193">7</text>
<text x="256.9" y="193">of</text>
<text x="263.2" y="193">7</text>
</g>
<g font-size="1.6" fill="#000080">
<text x="203" y="29.4">R36</text>
<text x="34.8" y="35.8">D5</text>
<text x="76.8" y="35.8">D6</text>
<text x="117.1" y="35.8">D7</text>
<text x="156.4" y="35.8">D8</text>
<text x="203" y="31.2">0</text>
<text x="215.8" y="39.4">C54</text>
<text x="215.8" y="41.3">0.1uF</text>
<text x="231" y="39.3" transform="rotate(-90 231 39.3)">TVS9</text>
<text x="255.1" y="40.3">Q4</text>
<text x="34.8" y="43.1">BLUE</text>
<text x="76.8" y="43.1">BLUE</text>
<text x="117.1" y="43.1">BLUE</text>
<text x="156.4" y="43.1">BLUE</text>
<text x="255.1" y="42.2">DTC123JEBTL</text>
<text x="40.2" y="49.5">R37</text>
<text x="40.2" y="51.3">200</text>
<text x="82.3" y="49.5">R38</text>
<text x="82.3" y="51.3">200</text>
<text x="122.5" y="49.5">R39</text>
<text x="122.5" y="51.3">200</text>
<text x="161.9" y="49.5">R40</text>
<text x="161.9" y="51.3">200</text>
<text x="40.2" y="66">Q5</text>
<text x="82.3" y="66">Q6</text>
<text x="122.5" y="66">Q7</text>
<text x="161.9" y="66">Q8</text>
<text x="202.1" y="62.3">R41</text>
<text x="202.1" y="64.1">0</text>
<text x="231" y="62.9" transform="rotate(-90 231 62.9)">PESD5V0S1BL,315</text>
<text x="40.2" y="67.8">DTC123JEBTL</text>
<text x="82.3" y="67.8">DTC123JEBTL</text>
<text x="122.5" y="67.8">DTC123JEBTL</text>
<text x="161.9" y="67.8">DTC123JEBTL</text>
<text x="214.9" y="72.3">C55</text>
<text x="214.9" y="74.2">0.1uF</text>
<text x="230.1" y="73.1" transform="rotate(-90 230.1 73.1)">TVS10</text>
<text x="255.1" y="73.3">Q9</text>
<text x="255.1" y="75.1">DTC123JEBTL</text>
<text x="80.5" y="88.8">J4</text>
<text x="211.1" y="87">SW1</text>
<text x="212.2" y="88.8">BTN_SPST</text>
<text x="58.5" y="92.5">R42</text>
<text x="58.5" y="94.3">0</text>
<text x="80.5" y="90.6">RECE.20279.001E.01</text>
<text x="167.4" y="92.5">D9</text>
<text x="230.1" y="95.8" transform="rotate(-90 230.1 95.8)">PESD5V0S1BL,315</text>
<text x="42" y="98">C56</text>
<text x="42" y="99.8">22pF</text>
<text x="69.5" y="98">C57</text>
<text x="69.5" y="99.8">22pF</text>
<text x="137.2" y="99.8">Q10</text>
<text x="137.2" y="101.6">DTC123JEBTL</text>
<text x="167.4" y="99.8">BLUE</text>
<text x="234.1" y="100.7">C60</text>
<text x="234.1" y="102.5">0.1uF</text>
<text x="172.8" y="109.9">R43</text>
<text x="172.8" y="111.7">200</text>
<text x="80.5" y="122.6">J5</text>
<text x="80.5" y="124.5">RECE.20279.001E.01</text>
<text x="114.3" y="123.6">ANT2</text>
<text x="250.4" y="125.4">SW2</text>
<text x="42" y="131.8">C58</text>
<text x="58.5" y="126.3">R44</text>
<text x="58.5" y="128.1">0</text>
<text x="69.5" y="131.8">C59</text>
<text x="114.3" y="130.9">FXP73.07.0100A</text>
<text x="172.8" y="128.1">Q11</text>
<text x="172.8" y="130">DTC123JEBTL</text>
<text x="225.9" y="127.2">R46</text>
<text x="225.9" y="129">33K</text>
<text x="251.5" y="127.2">BTN_SPST</text>
<text x="42" y="133.6">22pF</text>
<text x="69.5" y="133.6">22pF</text>
<text x="114.3" y="136.4">CAB3</text>
<text x="211.2" y="134.5">R47</text>
<text x="211.2" y="136.4">0</text>
<text x="114.3" y="141.9">CAB.011</text>
<text x="224" y="144.6">C63</text>
<text x="224" y="146.4">0.1uF</text>
<text x="239.2" y="145.3" transform="rotate(-90 239.2 145.3)">TVS11</text>
<text x="58.5" y="161">R45</text>
<text x="80.5" y="157.4">J6</text>
<text x="80.5" y="159.2">RECE.20279.001E.01</text>
<text x="42" y="166.5">C61</text>
<text x="58.5" y="162.9">0</text>
<text x="69.5" y="166.5">C62</text>
<text x="42" y="168.4">22pF</text>
<text x="69.5" y="168.4">22pF</text>
<text x="239.2" y="168" transform="rotate(-90 239.2 168)">PESD5V0S1BL,315</text>
</g>
<g font-size="1.6" fill="#f00">
<text x="173.8" y="32.1">[5]</text>
<text x="179.4" y="32.1">RESET_MCU</text>
<text x="240" y="30.8">RST_MCU</text>
<text x="38.8" y="44.5">LED1_K</text>
<text x="80.9" y="44.5">LED2_K</text>
<text x="121.1" y="44.5">LED3_K</text>
<text x="160.4" y="44.5">LED4_K</text>
<text x="38.8" y="61.9">LED1_BJT</text>
<text x="80.9" y="61.9">LED2_BJT</text>
<text x="121.1" y="61.9">LED3_BJT</text>
<text x="160.4" y="61.9">LED4_BJT</text>
<text x="172.8" y="65">[3]</text>
<text x="178.5" y="65">RESET</text>
<text x="239" y="63.7">RST_SIM7100</text>
<text x="9.1" y="68.7">[5]</text>
<text x="14.8" y="68.7">LED1</text>
<text x="51.2" y="68.7">[5]</text>
<text x="56.9" y="68.7">LED2</text>
<text x="91.4" y="68.7">[5]</text>
<text x="97.1" y="68.7">LED3</text>
<text x="130.8" y="68.7">[5]</text>
<text x="136.5" y="68.7">LED4</text>
<text x="8.2" y="95.2">[3]</text>
<text x="13.9" y="95.2">MAIN_ANT</text>
<text x="64.4" y="93.9">SIG_MAIN_ANT</text>
<text x="150.5" y="96.1">PWRKEY</text>
<text x="161.7" y="96.1">[3]</text>
<text x="242.7" y="97.5">RST_BUTTON</text>
<text x="104.2" y="102.5">[5]</text>
<text x="109.9" y="102.5">PWRKEY_MCU</text>
<text x="171.4" y="103.9">LED_NETLIGHT</text>
<text x="171.4" y="122.2">BJT_NETLIGHT</text>
<text x="8.2" y="129">[3]</text>
<text x="13.9" y="129">DIV_ANT</text>
<text x="65.3" y="127.7">SIG_DIV_ANT</text>
<text x="141.7" y="130.9">[3]</text>
<text x="147.4" y="130.9">NETLIGHT</text>
<text x="182" y="137.3">[5]</text>
<text x="187.6" y="137.3">POWER_MCU</text>
<text x="231.8" y="135.9">PW_BUTTON</text>
<text x="8.2" y="163.8">[4]</text>
<text x="13.9" y="163.8">RF_ANT</text>
<text x="65.3" y="162.5">SIG_WIFI_ANT</text>
</g>
<g font-size="1.6" fill="#004080">
<text x="88.5" y="97.4" transform="rotate(-90 88.5 97.4)">GND_3</text>
<text x="90.4" y="97.4" transform="rotate(-90 90.4 97.4)">GND_1</text>
<text x="88.5" y="131.2" transform="rotate(-90 88.5 131.2)">GND_3</text>
<text x="90.4" y="131.2" transform="rotate(-90 90.4 131.2)">GND_1</text>
<text x="88.5" y="166" transform="rotate(-90 88.5 166)">GND_3</text>
<text x="90.4" y="166" transform="rotate(-90 90.4 166)">GND_1</text>
</g>
<g font-size="1.3">
<text x="29.3" y="20.2">5</text>
<text x="84.1" y="20.2">4</text>
<text x="139" y="20.2">3</text>
<text x="193.8" y="20.2">2</text>
<text x="248.7" y="20.2">1</text>
<text x=".5" y="43.5">D</text>
<text x="276.6" y="43.5">D</text>
<text x=".5" y="87">C</text>
<text x="276.6" y="87">C</text>
<text x=".5" y="130.4">B</text>
<text x="276.6" y="130.4">B</text>
<text x=".5" y="173.8">A</text>
<text x="276.6" y="173.8">A</text>
<text x="29.3" y="195.8">5</text>
<text x="84.1" y="195.8">4</text>
<text x="139" y="195.8">3</text>
<text x="193.8" y="195.8">2</text>
<text x="248.7" y="195.8">1</text>
</g>
</svg>
